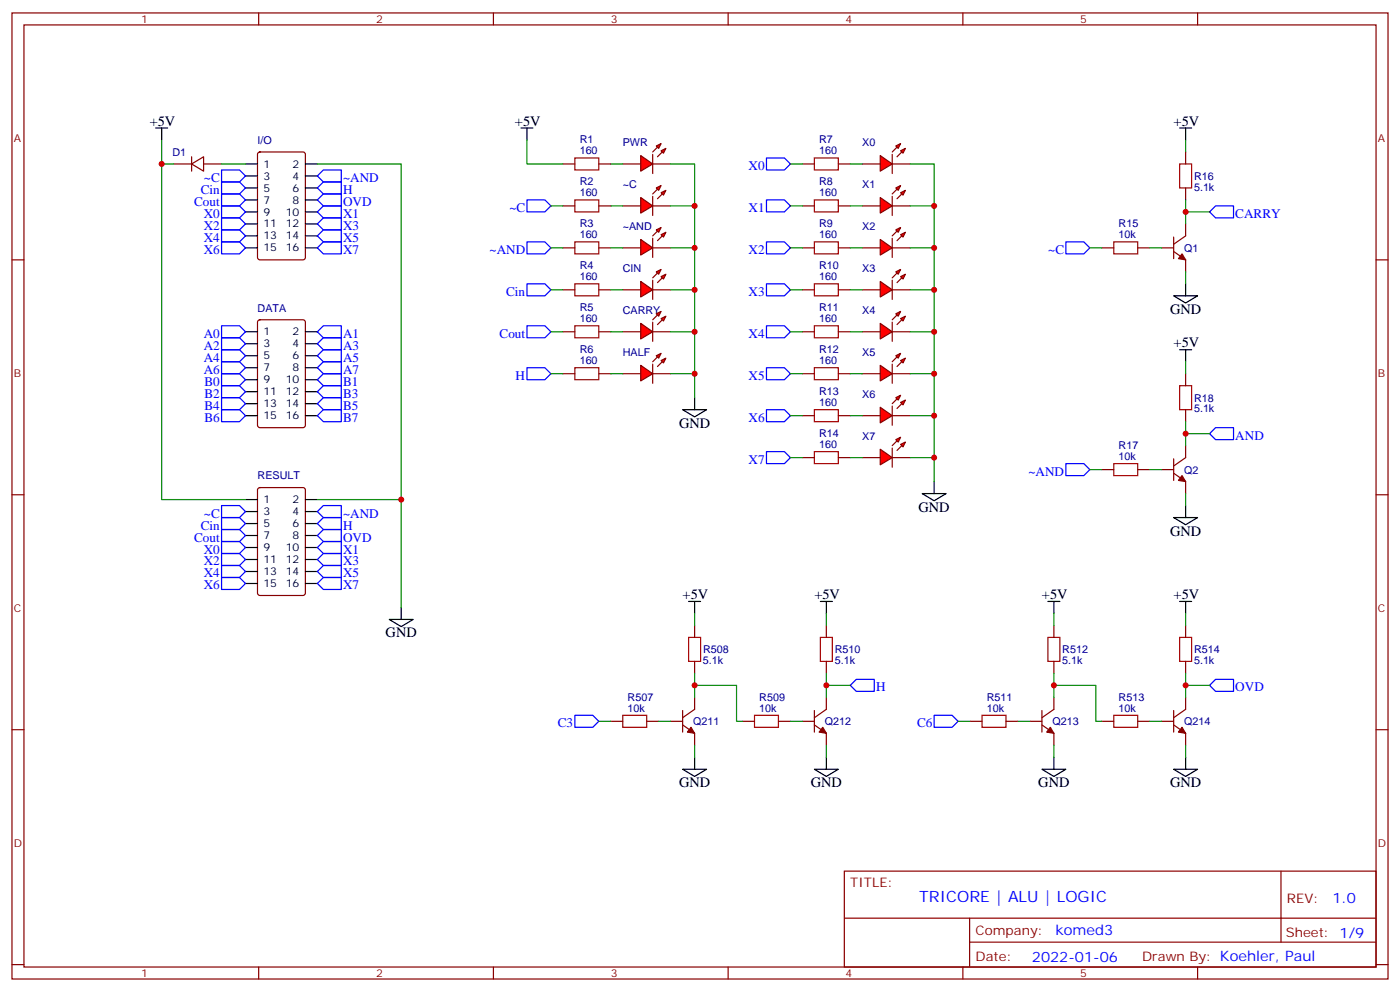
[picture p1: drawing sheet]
<svg xmlns="http://www.w3.org/2000/svg" width="412mm" height="292mm" viewBox="0 0 412 292" stroke-linecap="round" stroke-linejoin="round" font-family="sans-serif">
<g fill="none" stroke="#870000" stroke-width=".35">
<path d="M3.5 3.8h405.4v284.3h-405.4zM7.1 7.3h398.2v277.3h-398.2zM76.2 3.8v3.5M145.3 3.8v3.5M214.5 3.8v3.5M283.6 3.8v3.5M352.8 3.8v3.5M51.2 48.3h5.2M56.4 48.3l3.6-2.2v4.3zM56.4 46.1v4.3M60 48.3h5.3M76.1 44.9l.5-.2h12.7l.6 .5 .1 30.6-.5 .6-12.9 .1-.7-.5-.1-30.6z"/>
<path d="M3.5 76.5h3.6M405.3 76.5h3.6M76.1 94.3l.5-.2h12.7l.6 .5 .1 30.6-.5 .6-12.9 .1-.7-.5-.1-30.6zM3.5 145.6h3.6M76.1 143.7l.5-.2h12.7l.6 .4 .1 30.7-.5 .6-12.9 .1-.7-.5-.1-30.6zM405.3 145.6h3.6M3.5 214.8h3.6M405.3 214.8h3.6M248.7 256.4h156.6v28.2h-156.6zM377.3 256.4v20.9M248.7 270.2h156.5M285.6 277.3h119.6"/>
<path d="M285.6 270.2v14.2M3.5 283.9h3.6M76.2 284.6v3.5M145.3 284.6v3.5M214.5 284.6v3.5M283.6 284.6v3.5M352.8 284.6v3.5M405.3 283.9h3.6"/>
</g>
<g fill="none" stroke="#000" stroke-width=".35">
<path d="M45.9 37.7h3.5M47.6 37.7v3.5M72.3 48.3h3.5M72.3 51.8h3.5M72.3 55.3h3.5M72.3 58.8h3.5M90 48.3h3.5M90 51.8h3.5M90 55.3h3.5M90 58.8h3.5M72.3 62.4h3.5M72.3 65.9h3.5"/>
<path d="M72.3 69.4h3.5M72.3 73h3.5M90 62.4h3.5M90 65.9h3.5M90 69.4h3.5M90 73h3.5M72.3 97.6h3.5M90 97.6h3.5M72.3 101.2h3.5M72.3 104.7h3.5M72.3 108.2h3.5M72.3 111.8h3.5"/>
<path d="M72.3 115.3h3.5M72.3 118.8h3.5M90 101.2h3.5M90 104.7h3.5M90 108.2h3.5M90 111.8h3.5M90 115.3h3.5M90 118.8h3.5M72.3 122.3h3.5M90 122.3h3.5M72.3 147h3.5M72.3 150.6h3.5"/>
<path d="M72.3 154.1h3.5M72.3 157.6h3.5M90 147h3.5M90 150.6h3.5M90 154.1h3.5M90 157.6h3.5M72.3 161.1h3.5M72.3 164.7h3.5M72.3 168.2h3.5M72.3 171.7h3.5M90 161.1h3.5M90 164.7h3.5"/>
<path d="M90 168.2h3.5M90 171.7h3.5M118.2 178.8v3.5M114.7 182.3h7l-3.5 2.1z"/>
</g>
<g fill="none" stroke="#00f" stroke-width=".35">
<path d="M65.3 53.6h5.3l1.7 1.7-1.7 1.8h-5.3zM65.3 50h5.3l1.7 1.8-1.7 1.8h-5.3zM65.3 57.1h5.3l1.7 1.7-1.7 1.8h-5.3zM95.2 57.1h5.3v3.5h-5.3l-1.7-1.8zM95.2 53.6h5.3v3.5h-5.3l-1.7-1.8zM95.2 50h5.3v3.6h-5.3l-1.7-1.8zM65.3 60.6h5.3l1.7 1.8-1.7 1.7h-5.3zM65.3 64.1h5.3l1.7 1.8-1.7 1.8h-5.3zM65.3 67.7h5.3l1.7 1.7-1.7 1.8h-5.3zM65.3 71.2h5.3l1.7 1.8-1.7 1.7h-5.3zM95.2 71.2h5.3v3.5h-5.3l-1.7-1.7zM95.2 67.7h5.3v3.5h-5.3l-1.7-1.8z"/>
<path d="M95.2 64.1h5.3v3.6h-5.3l-1.7-1.8zM95.2 60.6h5.3v3.5h-5.3l-1.7-1.7zM65.3 99.4h5.3l1.7 1.8-1.7 1.7h-5.3zM65.3 95.9h5.3l1.7 1.7-1.7 1.8h-5.3zM95.2 95.9h5.3v3.5h-5.3l-1.7-1.8zM95.2 99.4h5.3v3.5h-5.3l-1.7-1.7zM65.3 106.5h5.3l1.7 1.7-1.7 1.8h-5.3zM65.3 102.9h5.3l1.7 1.8-1.7 1.8h-5.3zM65.3 117.1h5.3l1.7 1.7-1.7 1.8h-5.3zM65.3 113.5h5.3l1.7 1.8-1.7 1.8h-5.3zM65.3 110h5.3l1.7 1.8-1.7 1.7h-5.3zM95.2 102.9h5.3v3.6h-5.3l-1.7-1.8z"/>
<path d="M95.2 106.5h5.3v3.5h-5.3l-1.7-1.8zM95.2 110h5.3v3.5h-5.3l-1.7-1.7zM95.2 113.5h5.3v3.6h-5.3l-1.7-1.8zM95.2 117.1h5.3v3.5h-5.3l-1.7-1.8zM65.3 120.6h5.3l1.7 1.7-1.7 1.8h-5.3zM95.2 120.6h5.3v3.5h-5.3l-1.7-1.8zM65.3 155.9h5.3l1.7 1.7-1.7 1.8h-5.3zM65.3 152.3h5.3l1.7 1.8-1.7 1.8h-5.3zM65.3 159.4h5.3l1.7 1.7-1.7 1.8h-5.3zM65.3 148.8h5.3l1.7 1.8-1.7 1.7h-5.3zM95.2 152.3h5.3v3.6h-5.3l-1.7-1.8zM95.2 155.9h5.3v3.5h-5.3l-1.7-1.8z"/>
<path d="M95.2 159.4h5.3v3.5h-5.3l-1.7-1.8zM95.2 148.8h5.3v3.5h-5.3l-1.7-1.7zM65.3 170h5.3l1.7 1.7-1.7 1.8h-5.3zM65.3 166.4h5.3l1.7 1.8-1.7 1.8h-5.3zM65.3 162.9h5.3l1.7 1.8-1.7 1.7h-5.3zM93.5 168.2l1.7-1.8h5.3v3.6h-5.3zM95.2 162.9h5.3v3.5h-5.3l-1.7-1.7zM95.2 170h5.3v3.5h-5.3l-1.7-1.8z"/>
</g>
<path d="M47.6 41.2v7.1h3.6M47.6 48.3v98.7h24.7M65.3 48.3h7M93.5 48.3h24.7v130.5M93.5 147h24.7" fill="none" stroke="#008700" stroke-width=".35"/>
<g fill="#f00" stroke="#870000" stroke-width=".35">
<path d="M188.7 45.8l3.6 2.5-3.6 2.1z"/>
<path d="M192.3 45.4v5.7z"/>
</g>
<g fill="#870000" stroke="#870000" stroke-width=".35">
<path d="M192.3 44.7l1.4-1.4z"/>
<path d="M195.1 44.7l-1.4 1.4z"/>
</g>
<g fill="#f00" stroke="#870000" stroke-width=".35">
<path d="M193.3 43l1.4-.7-.7 1.4z"/>
<path d="M194.7 44.4l1.4-.7-.7 1.4z"/>
</g>
<path d="M183.4 48.3h5.3M192.3 48.3h5.3" fill="none" stroke="#870000" stroke-width=".35"/>
<g fill="#f00" stroke="#870000" stroke-width=".35">
<path d="M188.7 58.1l3.6 2.5-3.6 2.1z"/>
<path d="M192.3 57.8v5.6z"/>
</g>
<g fill="#870000" stroke="#870000" stroke-width=".35">
<path d="M192.3 57.1l1.4-1.4z"/>
<path d="M193.7 58.5l1.4-1.4z"/>
</g>
<g fill="#f00" stroke="#870000" stroke-width=".35">
<path d="M193.3 55.3l1.4-.7-.7 1.4z"/>
<path d="M194.7 56.7l1.4-.7-.7 1.4z"/>
</g>
<path d="M183.4 60.6h5.3M192.3 60.6h5.3" fill="none" stroke="#870000" stroke-width=".35"/>
<g fill="#f00" stroke="#870000" stroke-width=".35">
<path d="M188.7 70.5l3.6 2.5-3.6 2.1z"/>
<path d="M192.3 70.1v5.7z"/>
</g>
<g fill="#870000" stroke="#870000" stroke-width=".35">
<path d="M192.3 69.4l1.4-1.4z"/>
<path d="M193.7 70.8l1.4-1.4z"/>
</g>
<g fill="#f00" stroke="#870000" stroke-width=".35">
<path d="M193.3 67.7l1.4-.7-.7 1.4z"/>
<path d="M194.7 69.1l1.4-.7-.7 1.4z"/>
</g>
<path d="M183.4 73h5.3M192.3 73h5.3" fill="none" stroke="#870000" stroke-width=".35"/>
<g fill="#f00" stroke="#870000" stroke-width=".35">
<path d="M188.7 107.5l3.6 2.5-3.6 2.1z"/>
<path d="M192.3 107.2v5.6z"/>
</g>
<g fill="#870000" stroke="#870000" stroke-width=".35">
<path d="M192.3 106.5l1.4-1.4z"/>
<path d="M193.7 107.9l1.4-1.4z"/>
</g>
<g fill="#f00" stroke="#870000" stroke-width=".35">
<path d="M193.3 104.7l1.4-.7-.7 1.4z"/>
<path d="M194.7 106.1l1.4-.7-.7 1.4z"/>
</g>
<path d="M183.4 110h5.3M192.3 110h5.3" fill="none" stroke="#870000" stroke-width=".35"/>
<g fill="#f00" stroke="#870000" stroke-width=".35">
<path d="M188.7 95.2l3.6 2.4-3.6 2.2z"/>
<path d="M192.3 94.8v5.7z"/>
</g>
<g fill="#870000" stroke="#870000" stroke-width=".35">
<path d="M192.3 94.1l1.4-1.4z"/>
<path d="M195.1 94.1l-1.4 1.4z"/>
</g>
<g fill="#f00" stroke="#870000" stroke-width=".35">
<path d="M193.3 92.4l1.4-.7-.7 1.4z"/>
<path d="M194.7 93.8l1.4-.7-.7 1.4z"/>
</g>
<path d="M183.4 97.6h5.3M192.3 97.6h5.3" fill="none" stroke="#870000" stroke-width=".35"/>
<g fill="#f00" stroke="#870000" stroke-width=".35">
<path d="M188.7 82.8l3.6 2.5-3.6 2.1z"/>
<path d="M192.3 82.5v5.6z"/>
</g>
<g fill="#870000" stroke="#870000" stroke-width=".35">
<path d="M192.3 81.8l1.4-1.4z"/>
<path d="M193.7 83.2l1.4-1.4z"/>
</g>
<g fill="#f00" stroke="#870000" stroke-width=".35">
<path d="M193.3 80l1.4-.7-.7 1.4z"/>
<path d="M194.7 81.4l1.4-.7-.7 1.4z"/>
</g>
<path d="M183.4 85.3h5.3M192.3 85.3h5.3" fill="none" stroke="#870000" stroke-width=".35"/>
<g fill="#f00" stroke="#870000" stroke-width=".35">
<path d="M259.3 45.8l3.5 2.5-3.5 2.1z"/>
<path d="M262.8 45.4v5.7z"/>
</g>
<g fill="#870000" stroke="#870000" stroke-width=".35">
<path d="M262.8 44.7l1.4-1.4z"/>
<path d="M264.2 46.1l1.4-1.4z"/>
</g>
<g fill="#f00" stroke="#870000" stroke-width=".35">
<path d="M263.9 43l1.4-.7-.7 1.4z"/>
<path d="M265.3 44.4l1.4-.7-.7 1.4z"/>
</g>
<path d="M254 48.3h5.3M262.8 48.3h5.3" fill="none" stroke="#870000" stroke-width=".35"/>
<g fill="#f00" stroke="#870000" stroke-width=".35">
<path d="M259.3 58.1l3.5 2.5-3.5 2.1z"/>
<path d="M262.8 57.8v5.6z"/>
</g>
<g fill="#870000" stroke="#870000" stroke-width=".35">
<path d="M262.8 57.1l1.4-1.4z"/>
<path d="M264.2 58.5l1.4-1.4z"/>
</g>
<g fill="#f00" stroke="#870000" stroke-width=".35">
<path d="M263.9 55.3l1.4-.7-.7 1.4z"/>
<path d="M265.3 56.7l1.4-.7-.7 1.4z"/>
</g>
<path d="M254 60.6h5.3M262.8 60.6h5.3" fill="none" stroke="#870000" stroke-width=".35"/>
<g fill="#f00" stroke="#870000" stroke-width=".35">
<path d="M259.3 70.5l3.5 2.5-3.5 2.1z"/>
<path d="M262.8 70.1v5.7z"/>
</g>
<g fill="#870000" stroke="#870000" stroke-width=".35">
<path d="M262.8 69.4l1.4-1.4z"/>
<path d="M264.2 70.8l1.4-1.4z"/>
</g>
<g fill="#f00" stroke="#870000" stroke-width=".35">
<path d="M263.9 67.7l1.4-.7-.7 1.4z"/>
<path d="M265.3 69.1l1.4-.7-.7 1.4z"/>
</g>
<path d="M254 73h5.3M262.8 73h5.3" fill="none" stroke="#870000" stroke-width=".35"/>
<g fill="#f00" stroke="#870000" stroke-width=".35">
<path d="M259.3 82.8l3.5 2.5-3.5 2.1z"/>
<path d="M262.8 82.5v5.6z"/>
</g>
<g fill="#870000" stroke="#870000" stroke-width=".35">
<path d="M262.8 81.8l1.4-1.4z"/>
<path d="M264.2 83.2l1.4-1.4z"/>
</g>
<g fill="#f00" stroke="#870000" stroke-width=".35">
<path d="M263.9 80l1.4-.7-.7 1.4z"/>
<path d="M265.3 81.4l1.4-.7-.7 1.4z"/>
</g>
<path d="M254 85.3h5.3M262.8 85.3h5.3" fill="none" stroke="#870000" stroke-width=".35"/>
<g fill="#f00" stroke="#870000" stroke-width=".35">
<path d="M259.3 95.2l3.5 2.4-3.5 2.2z"/>
<path d="M262.8 94.8v5.7z"/>
</g>
<g fill="#870000" stroke="#870000" stroke-width=".35">
<path d="M262.8 94.1l1.4-1.4z"/>
<path d="M265.6 94.1l-1.4 1.4z"/>
</g>
<g fill="#f00" stroke="#870000" stroke-width=".35">
<path d="M263.9 92.4l1.4-.7-.7 1.4z"/>
<path d="M265.3 93.8l1.4-.7-.7 1.4z"/>
</g>
<path d="M254 97.6h5.3M262.8 97.6h5.3" fill="none" stroke="#870000" stroke-width=".35"/>
<g fill="#f00" stroke="#870000" stroke-width=".35">
<path d="M259.3 107.5l3.5 2.5-3.5 2.1z"/>
<path d="M262.8 107.2v5.6z"/>
</g>
<g fill="#870000" stroke="#870000" stroke-width=".35">
<path d="M262.8 106.5l1.4-1.4z"/>
<path d="M264.2 107.9l1.4-1.4z"/>
</g>
<g fill="#f00" stroke="#870000" stroke-width=".35">
<path d="M263.9 104.7l1.4-.7-.7 1.4z"/>
<path d="M265.3 106.1l1.4-.7-.7 1.4z"/>
</g>
<path d="M254 110h5.3M262.8 110h5.3" fill="none" stroke="#870000" stroke-width=".35"/>
<g fill="#f00" stroke="#870000" stroke-width=".35">
<path d="M259.3 119.9l3.5 2.4-3.5 2.2z"/>
<path d="M262.8 119.5v5.7z"/>
</g>
<g fill="#870000" stroke="#870000" stroke-width=".35">
<path d="M262.8 118.8l1.4-1.4z"/>
<path d="M264.2 120.2l1.4-1.4z"/>
</g>
<g fill="#f00" stroke="#870000" stroke-width=".35">
<path d="M263.9 117.1l1.4-.8-.7 1.5z"/>
<path d="M265.3 118.5l1.4-.7-.7 1.4z"/>
</g>
<path d="M254 122.3h5.3M262.8 122.3h5.3" fill="none" stroke="#870000" stroke-width=".35"/>
<g fill="#f00" stroke="#870000" stroke-width=".35">
<path d="M259.3 132.2l3.5 2.5-3.5 2.1z"/>
<path d="M262.8 131.9v5.6z"/>
</g>
<g fill="#870000" stroke="#870000" stroke-width=".35">
<path d="M262.8 131.2l1.4-1.4z"/>
<path d="M264.2 132.6l1.4-1.4z"/>
</g>
<g fill="#f00" stroke="#870000" stroke-width=".35">
<path d="M263.9 129.4l1.4-.7-.7 1.4z"/>
<path d="M265.3 130.8l1.4-.7-.7 1.4z"/>
</g>
<g fill="none" stroke="#870000" stroke-width=".35">
<path d="M165.8 48.3h3.5M176.4 48.3h3.5M236.4 48.3h3.5M246.9 48.3h3.6M349.2 44.7v3.6M349.2 55.3v3.5M165.8 60.6h3.5M165.8 73h3.5M176.4 60.6h3.5M176.4 73h3.5M236.4 60.6h3.5M236.4 73h3.5"/>
<path d="M246.9 60.6h3.6M246.9 73h3.6M324.6 73h3.5M335.1 73h3.6M342.2 73h3.5M345.7 74l3.5 2.5v3.5M345.7 69.8v6.3M349.2 65.9v3.5l-3.5 2.5M165.8 85.3h3.5M165.8 97.6h3.5M176.4 85.3h3.5M176.4 97.6h3.5"/>
<path d="M236.4 85.3h3.5M236.4 97.6h3.5M246.9 85.3h3.6M246.9 97.6h3.6M165.8 110h3.5M176.4 110h3.5M236.4 110h3.5M246.9 110h3.6M349.2 110v3.5M236.4 134.7h3.5M236.4 122.3h3.5M246.9 134.7h3.6"/>
<path d="M246.9 122.3h3.6M254 134.7h5.3M262.8 134.7h5.3M324.6 138.2h3.5M335.1 138.2h3.6M342.2 138.2h3.5M345.7 139.3l3.5 2.4v3.6M345.7 135v6.4M349.2 120.6v3.5M349.2 131.2v3.5l-3.5 2.5M204.6 184.1v3.5M204.6 194.7v3.5"/>
<path d="M243.4 184.1v3.5M243.4 194.7v3.5M310.4 184.1v3.5M310.4 194.7v3.5M349.2 184.1v3.5M349.2 194.7v3.5M179.9 212.3h3.5M190.5 212.3h3.5M197.6 212.3h3.5M201.1 213.4l3.5 2.4v3.6M201.1 209.1v6.4M204.6 205.2v3.6l-3.5 2.4"/>
<path d="M218.7 212.3h3.5M229.3 212.3h3.5M236.4 212.3h3.5M239.9 213.4l3.5 2.4v3.6M239.9 209.1v6.4M243.4 205.2v3.6l-3.5 2.4M285.8 212.3h3.5M296.3 212.3h3.6M303.4 212.3h3.5M306.9 213.4l3.5 2.4v3.6M306.9 209.1v6.4M310.4 205.2v3.6l-3.5 2.4"/>
<path d="M324.6 212.3h3.5M335.1 212.3h3.6M342.2 212.3h3.5M345.7 213.4l3.5 2.4v3.6M345.7 209.1v6.4M349.2 205.2v3.6l-3.5 2.4"/>
</g>
<g fill="none" stroke="#a10000" stroke-width=".35">
<path d="M169.3 46.5h7.1v3.5h-7.1zM169.3 58.8h7.1v3.6h-7.1zM239.9 46.5h7v3.5h-7zM239.9 58.8h7v3.6h-7zM347.5 48.3h3.5v7h-3.5zM169.3 71.2h7.1v3.5h-7.1zM239.9 71.2h7v3.5h-7zM328.1 71.2h7v3.5h-7zM169.3 83.5h7.1v3.6h-7.1zM169.3 95.9h7.1v3.5h-7.1zM239.9 83.5h7v3.6h-7zM239.9 95.9h7v3.5h-7z"/>
<path d="M169.3 108.2h7.1v3.6h-7.1zM239.9 108.2h7v3.6h-7zM347.5 113.5h3.5v7.1h-3.5zM239.9 120.6h7v3.5h-7zM239.9 132.9h7v3.6h-7zM328.1 136.5h7v3.5h-7zM202.8 187.6h3.6v7.1h-3.6zM241.7 187.6h3.5v7.1h-3.5zM308.7 187.6h3.5v7.1h-3.5zM347.5 187.6h3.5v7.1h-3.5zM183.4 210.5h7.1v3.6h-7.1zM222.2 210.5h7.1v3.6h-7.1z"/>
<path d="M289.3 210.5h7v3.6h-7zM328.1 210.5h7v3.6h-7z"/>
</g>
<g fill="none" stroke="#008700" stroke-width=".35">
<path d="M155.2 41.2v7.1h10.6M179.9 48.3h3.5M197.6 48.3h7v68.8M232.8 48.3h3.6M250.5 48.3h3.5M268.1 48.3h7.1v12.3M349.2 41.2v3.5M349.2 58.8v7.1M162.3 60.6h3.5M162.3 73h3.5M179.9 60.6h3.5M179.9 73h3.5"/>
<path d="M197.6 60.6h7M197.6 73h7M232.8 60.6h3.6M232.8 73h3.6M250.5 60.6h3.5M250.5 73h3.5M268.1 73h7.1v24.6M268.1 60.6h7.1v12.4M321 73h3.6M338.7 73h3.5M349.2 62.4h7.1M162.3 85.3h3.5"/>
<path d="M162.3 97.6h3.5M179.9 85.3h3.5M179.9 97.6h3.5M197.6 85.3h7M197.6 97.6h7M232.8 85.3h3.6M232.8 97.6h3.6M250.5 85.3h3.5M250.5 97.6h3.5M268.1 97.6h7.1v12.4M268.1 85.3h7.1M349.2 80v3.5"/>
<path d="M162.3 110h3.5M179.9 110h3.5M197.6 110h7M232.8 110h3.6M250.5 110h3.5M268.1 110h7.1v12.3M349.2 106.5v3.5M232.8 122.3h3.6M232.8 134.7h3.6M250.5 122.3h3.5M250.5 134.7h3.5M268.1 134.7h7.1v7"/>
<path d="M268.1 122.3h7.1v12.4M321 138.2h3.6M338.7 138.2h3.5M349.2 124.1v7.1M349.2 127.6h7.1M349.2 145.3v3.5M204.6 180.6v3.5M204.6 198.2v7M243.4 180.6v3.5M243.4 198.2v7M310.4 180.6v3.5M310.4 198.2v7"/>
<path d="M349.2 180.6v3.5M349.2 198.2v7M176.4 212.3h3.5M194 212.3h3.6M204.6 201.7h12.4v10.6h1.7M204.6 219.4v3.5M232.8 212.3h3.6M243.4 219.4v3.5M243.4 201.7h7.1M282.2 212.3h3.6M299.9 212.3h3.5M310.4 201.7h12.4v10.6h1.8"/>
<path d="M310.4 219.4v3.5M338.7 212.3h3.5M349.2 219.4v3.5M349.2 201.7h7.1"/>
</g>
<g fill="none" stroke="#00f" stroke-width=".35">
<path d="M155.2 58.8h5.3l1.8 1.8-1.8 1.8h-5.3zM225.8 46.5h5.3l1.7 1.8-1.7 1.7h-5.3zM225.8 58.8h5.3l1.7 1.8-1.7 1.8h-5.3zM155.2 71.2h5.3l1.8 1.8-1.8 1.7h-5.3zM225.8 71.2h5.3l1.7 1.8-1.7 1.7h-5.3zM314 71.2h5.3l1.7 1.8-1.7 1.7h-5.3zM358.1 60.6h5.3v3.5h-5.3l-1.8-1.7zM155.2 95.9h5.3l1.8 1.7-1.8 1.8h-5.3zM155.2 83.5h5.3l1.8 1.8-1.8 1.8h-5.3zM225.8 95.9h5.3l1.7 1.7-1.7 1.8h-5.3zM225.8 83.5h5.3l1.7 1.8-1.7 1.8h-5.3zM155.2 108.2h5.3l1.8 1.8-1.8 1.8h-5.3z"/>
<path d="M225.8 108.2h5.3l1.7 1.8-1.7 1.8h-5.3zM225.8 120.6h5.3l1.7 1.7-1.7 1.8h-5.3zM225.8 132.9h5.3l1.7 1.8-1.7 1.8h-5.3zM314 136.5h5.3l1.7 1.7-1.7 1.8h-5.3zM358.1 125.9h5.3v3.5h-5.3l-1.8-1.8zM252.2 200h5.3v3.5h-5.3l-1.7-1.8zM358.1 200h5.3v3.5h-5.3l-1.8-1.8zM169.3 210.5h5.3l1.8 1.8-1.8 1.8h-5.3zM275.2 210.5h5.3l1.7 1.8-1.7 1.8h-5.3z"/>
</g>
<g fill="none" stroke="#000" stroke-width=".35">
<path d="M153.5 37.7h3.5M155.2 37.7v3.5M347.5 37.7h3.5M349.2 37.7v3.5M345.7 87.1h7.1l-3.6 2.1zM349.2 83.5v3.6M204.6 117.1v3.5M347.5 102.9h3.5M349.2 102.9v3.6M201.1 120.6h7l-3.5 2.1zM271.6 145.3h7.1l-3.5 2.1zM275.2 141.7v3.6"/>
<path d="M345.7 152.3h7.1l-3.6 2.1zM349.2 148.8v3.5M202.8 177h3.6M204.6 177v3.6M241.7 177h3.5M243.4 177v3.6M308.7 177h3.5M310.4 177v3.6M347.5 177h3.5M349.2 177v3.6M201.1 226.4h7l-3.5 2.1zM204.6 222.9v3.5"/>
<path d="M239.9 226.4h7l-3.5 2.1zM243.4 222.9v3.5M306.9 226.4h7.1l-3.6 2.1zM310.4 222.9v3.5M345.7 226.4h7.1l-3.6 2.1zM349.2 222.9v3.5"/>
</g>
<g fill="#870000" stroke="#870000" stroke-width=".35">
<path d="M348.2 74.7l1 1.8-2.1-.4z"/>
<path d="M348.2 140l1 1.7-2.1-.3z"/>
<path d="M203.6 214.1l1 1.7-2.1-.3z"/>
<path d="M242.4 214.1l1 1.7-2.1-.3z"/>
<path d="M309.4 214.1l1 1.7-2.1-.3z"/>
<path d="M348.2 214.1l1 1.7-2.1-.3z"/>
</g>
<g fill="#c00">
<circle cx="47.6" cy="48.3" r=".88"/>
<circle cx="118.2" cy="147" r=".88"/>
<circle cx="275.2" cy="134.7" r=".88"/>
<circle cx="275.2" cy="122.3" r=".88"/>
<circle cx="275.2" cy="110" r=".88"/>
<circle cx="275.2" cy="97.6" r=".88"/>
<circle cx="275.2" cy="85.3" r=".88"/>
<circle cx="275.2" cy="73" r=".88"/>
<circle cx="275.2" cy="60.6" r=".88"/>
<circle cx="204.6" cy="110" r=".88"/>
<circle cx="204.6" cy="97.6" r=".88"/>
<circle cx="204.6" cy="85.3" r=".88"/>
<circle cx="204.6" cy="73" r=".88"/>
<circle cx="204.6" cy="60.6" r=".88"/>
<circle cx="349.3" cy="62.4" r=".88"/>
<circle cx="349.3" cy="127.6" r=".88"/>
<circle cx="204.6" cy="201.7" r=".88"/>
<circle cx="243.4" cy="201.7" r=".88"/>
<circle cx="310.4" cy="201.7" r=".88"/>
<circle cx="349.3" cy="201.7" r=".88"/>
</g>
<text font-size="4.6" fill="#00f" x="270.8" y="265.4">TRICORE | ALU | LOGIC</text>
<g font-size="4.2">
<text x="44.1" y="37">+5V</text>
<text x="151.7" y="37">+5V</text>
<text x="345.7" y="37">+5V</text>
<text x="344.7" y="92.4">GND</text>
<text x="345.7" y="102.2">+5V</text>
<text x="200" y="125.9">GND</text>
<text x="270.6" y="150.6">GND</text>
<text x="344.7" y="157.6">GND</text>
<text x="201.1" y="176.3">+5V</text>
<text x="239.9" y="176.3">+5V</text>
<text x="306.9" y="176.3">+5V</text>
<text x="345.7" y="176.3">+5V</text>
<text x="113.6" y="187.6">GND</text>
<text x="200" y="231.7">GND</text>
<text x="238.8" y="231.7">GND</text>
<text x="305.9" y="231.7">GND</text>
<text x="344.7" y="231.7">GND</text>
</g>
<g font-size="4.2" fill="#00f">
<text x="392.5" y="265.7">1.0</text>
<text x="310.9" y="275.2">komed3</text>
<text x="304" y="283">2022-01-06</text>
</g>
<g font-size="3.9" fill="#00f">
<text x="60.1" y="53.6">~C</text>
<text x="101.1" y="53.6">~AND</text>
<text x="220.5" y="50">X0</text>
<text x="59.1" y="57.1">Cin</text>
<text x="101.1" y="57.1">H</text>
<text x="57.2" y="60.6">Cout</text>
<text x="60" y="64.1">X0</text>
<text x="101.1" y="64.1">X1</text>
<text x="101.1" y="60.6">OVD</text>
<text x="150" y="62.4">~C</text>
<text x="220.5" y="62.4">X1</text>
<text x="363.9" y="64.1">CARRY</text>
<text x="60" y="67.7">X2</text>
<text x="60" y="71.2">X4</text>
<text x="101.1" y="71.2">X5</text>
<text x="101.1" y="67.7">X3</text>
<text x="60" y="74.7">X6</text>
<text x="101.1" y="74.7">X7</text>
<text x="144.2" y="74.7">~AND</text>
<text x="220.5" y="74.7">X2</text>
<text x="308.8" y="74.7">~C</text>
<text x="149.1" y="87.1">Cin</text>
<text x="220.5" y="87.1">X3</text>
<text x="60" y="99.4">A0</text>
<text x="101.1" y="99.4">A1</text>
<text x="147.2" y="99.4">Cout</text>
<text x="220.5" y="99.4">X4</text>
<text x="60" y="106.5">A4</text>
<text x="60" y="102.9">A2</text>
<text x="101.1" y="102.9">A3</text>
<text x="101.1" y="106.5">A5</text>
<text x="60" y="110">A6</text>
<text x="60.2" y="113.5">B0</text>
<text x="101.1" y="110">A7</text>
<text x="101.1" y="113.5">B1</text>
<text x="151.9" y="111.8">H</text>
<text x="220.5" y="111.8">X5</text>
<text x="60.2" y="117.1">B2</text>
<text x="101.1" y="117.1">B3</text>
<text x="60.2" y="124.1">B6</text>
<text x="60.2" y="120.6">B4</text>
<text x="101.1" y="120.6">B5</text>
<text x="101.1" y="124.1">B7</text>
<text x="220.5" y="124.1">X6</text>
<text x="363.9" y="129.4">AND</text>
<text x="220.5" y="136.5">X7</text>
<text x="303" y="140">~AND</text>
<text x="59.1" y="155.9">Cin</text>
<text x="60.1" y="152.3">~C</text>
<text x="101.1" y="155.9">H</text>
<text x="101.1" y="152.3">~AND</text>
<text x="57.2" y="159.4">Cout</text>
<text x="101.1" y="159.4">OVD</text>
<text x="60" y="166.4">X2</text>
<text x="60" y="162.9">X0</text>
<text x="101.1" y="162.9">X1</text>
<text x="101.1" y="166.4">X3</text>
<text x="60" y="173.5">X6</text>
<text x="60" y="170">X4</text>
<text x="101.1" y="170">X5</text>
<text x="101.1" y="173.5">X7</text>
<text x="258.1" y="203.5">H</text>
<text x="363.9" y="203.5">OVD</text>
<text x="164.3" y="214.1">C3</text>
<text x="270.1" y="214.1">C6</text>
</g>
<g font-size="3.9" fill="#800">
<text x="250.5" y="261">TITLE:</text>
<text x="379.1" y="265.7">REV:</text>
<text x="287.4" y="275.2">Company:</text>
<text x="378.7" y="275.8">Sheet: 1/9</text>
<text x="287.4" y="282.9">Date:</text>
<text x="336.4" y="282.9">Drawn By: Koehler, Paul</text>
</g>
<g font-size="3.2" fill="#800">
<text x="41.6" y="6.8">1</text>
<text x="110.8" y="6.8">2</text>
<text x="179.9" y="6.8">3</text>
<text x="249.1" y="6.8">4</text>
<text x="318.2" y="6.8">5</text>
<text x="4.1" y="41.9">A</text>
<text x="405.9" y="41.9">A</text>
<text x="4.1" y="111.1">B</text>
<text x="405.9" y="111.1">B</text>
<text x="4.1" y="180.2">C</text>
<text x="405.9" y="180.2">C</text>
<text x="4.1" y="249.3">D</text>
<text x="405.9" y="249.3">D</text>
<text x="41.6" y="287.6">1</text>
<text x="110.8" y="287.6">2</text>
<text x="179.9" y="287.6">3</text>
<text x="249.1" y="287.6">4</text>
<text x="318.2" y="287.6">5</text>
</g>
<g font-size="3.2" fill="#000080">
<text x="50.8" y="45.9">D1</text>
<text x="75.9" y="42.3">I/O</text>
<text x="170.8" y="45.4">160</text>
<text x="170.8" y="42.2">R1</text>
<text x="183.4" y="43">PWR</text>
<text x="241.3" y="45.4">160</text>
<text x="241.3" y="42.2">R7</text>
<text x="254" y="43">X0</text>
<text x="351.7" y="52.9">R16</text>
<text x="170.8" y="57.8">160</text>
<text x="170.8" y="54.6">R2</text>
<text x="183.4" y="55.3">~C</text>
<text x="241.3" y="57.8">160</text>
<text x="241.3" y="54.6">R8</text>
<text x="254" y="55.3">X1</text>
<text x="351.7" y="56.1">5.1k</text>
<text x="170.8" y="70.1">160</text>
<text x="170.8" y="66.9">R3</text>
<text x="183.4" y="67.7">~AND</text>
<text x="241.3" y="70.1">160</text>
<text x="241.3" y="66.9">R9</text>
<text x="254" y="67.7">X2</text>
<text x="329.5" y="70.1">10k</text>
<text x="329.5" y="67">R15</text>
<text x="348.8" y="74.1">Q1</text>
<text x="170.8" y="82.5">160</text>
<text x="170.8" y="79.3">R4</text>
<text x="183.4" y="80">CIN</text>
<text x="241.3" y="82.5">160</text>
<text x="241.3" y="79.3">R10</text>
<text x="254" y="80">X3</text>
<text x="75.9" y="91.7">DATA</text>
<text x="170.8" y="94.8">160</text>
<text x="170.8" y="91.6">R5</text>
<text x="183.4" y="92.4">CARRY</text>
<text x="241.3" y="94.8">160</text>
<text x="241.3" y="91.6">R11</text>
<text x="254" y="92.4">X4</text>
<text x="170.8" y="107.2">160</text>
<text x="170.8" y="104">R6</text>
<text x="183.4" y="104.7">HALF</text>
<text x="241.3" y="107.2">160</text>
<text x="241.3" y="104">R12</text>
<text x="254" y="104.7">X5</text>
<text x="241.3" y="119.5">160</text>
<text x="241.3" y="116.3">R13</text>
<text x="254" y="117.1">X6</text>
<text x="351.7" y="118.2">R18</text>
<text x="351.7" y="121.4">5.1k</text>
<text x="241.3" y="131.9">160</text>
<text x="241.3" y="128.7">R14</text>
<text x="254" y="129.4">X7</text>
<text x="329.5" y="135.4">10k</text>
<text x="329.5" y="132.2">R17</text>
<text x="75.9" y="141.1">RESULT</text>
<text x="348.8" y="139.4">Q2</text>
<text x="207.1" y="195.5">5.1k</text>
<text x="207.1" y="192.3">R508</text>
<text x="245.9" y="195.5">5.1k</text>
<text x="245.9" y="192.3">R510</text>
<text x="312.9" y="195.5">5.1k</text>
<text x="312.9" y="192.3">R512</text>
<text x="351.7" y="195.5">5.1k</text>
<text x="351.7" y="192.3">R514</text>
<text x="184.9" y="209.5">10k</text>
<text x="184.9" y="206.3">R507</text>
<text x="223.7" y="209.5">10k</text>
<text x="223.7" y="206.3">R509</text>
<text x="290.7" y="209.5">10k</text>
<text x="290.7" y="206.3">R511</text>
<text x="329.5" y="209.5">10k</text>
<text x="329.5" y="206.3">R513</text>
<text x="204.2" y="213.4">Q211</text>
<text x="243" y="213.4">Q212</text>
<text x="310" y="213.4">Q213</text>
<text x="348.8" y="213.4">Q214</text>
</g>
<g font-size="3.2">
<text x="77.6" y="49.3">1</text>
<text x="77.6" y="52.8">3</text>
<text x="86.2" y="49.3">2</text>
<text x="86.2" y="52.8">4</text>
<text x="77.6" y="56.4">5</text>
<text x="77.6" y="59.9">7</text>
<text x="86.2" y="56.4">6</text>
<text x="86.2" y="59.9">8</text>
<text x="77.6" y="63.4">9</text>
<text x="84.2" y="63.4">10</text>
<text x="77.6" y="67">11</text>
<text x="77.6" y="70.5">13</text>
<text x="84.2" y="67">12</text>
<text x="84.2" y="70.5">14</text>
<text x="77.6" y="74">15</text>
<text x="84.2" y="74">16</text>
<text x="77.6" y="98.7">1</text>
<text x="86.2" y="98.7">2</text>
<text x="77.6" y="102.2">3</text>
<text x="77.6" y="105.8">5</text>
<text x="86.2" y="102.2">4</text>
<text x="86.2" y="105.8">6</text>
<text x="77.6" y="109.3">7</text>
<text x="77.6" y="112.8">9</text>
<text x="84.2" y="112.8">10</text>
<text x="86.2" y="109.3">8</text>
<text x="77.6" y="116.3">11</text>
<text x="77.6" y="119.9">13</text>
<text x="84.2" y="116.3">12</text>
<text x="84.2" y="119.9">14</text>
<text x="77.6" y="123.4">15</text>
<text x="84.2" y="123.4">16</text>
<text x="77.6" y="148.1">1</text>
<text x="86.2" y="148.1">2</text>
<text x="77.6" y="151.6">3</text>
<text x="77.6" y="155.2">5</text>
<text x="86.2" y="151.6">4</text>
<text x="86.2" y="155.2">6</text>
<text x="77.6" y="158.7">7</text>
<text x="86.2" y="158.7">8</text>
<text x="77.6" y="162.2">9</text>
<text x="77.6" y="165.7">11</text>
<text x="84.2" y="162.2">10</text>
<text x="84.2" y="165.7">12</text>
<text x="77.6" y="169.3">13</text>
<text x="77.6" y="172.8">15</text>
<text x="84.2" y="169.3">14</text>
<text x="84.2" y="172.8">16</text>
</g>
</svg>
